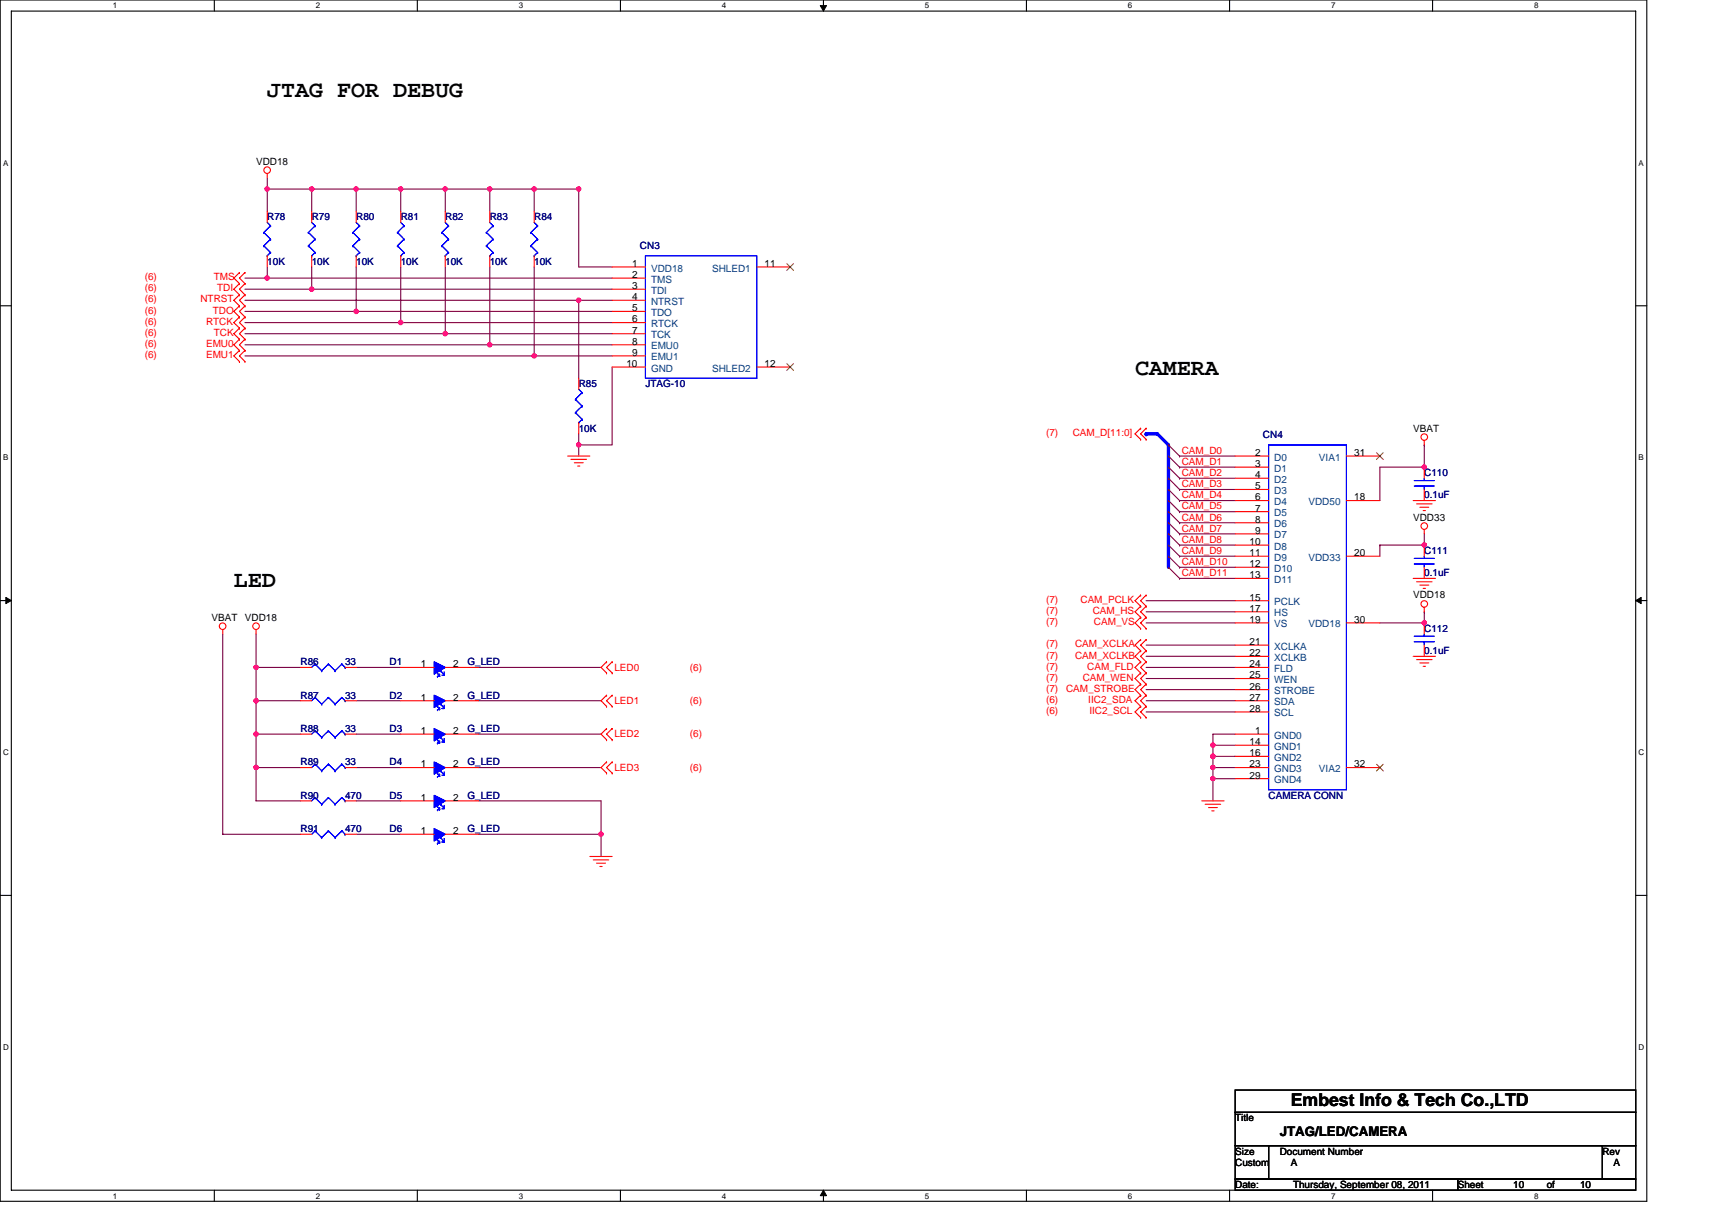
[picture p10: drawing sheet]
<svg xmlns="http://www.w3.org/2000/svg" width="297mm" height="210mm" viewBox="0 0 297 210" stroke-linecap="round" stroke-linejoin="round" font-family="sans-serif">
<path d="M0 0h285.7v208.5h-285.7zM2 1.9h281.8v204.6h-281.8z" fill="none" stroke="#000" stroke-width=".19"/>
<g fill="#fff">
<path d="M19.6 .2h.7v1.6h-.7z"/>
<path d="M19.6 206.8h.7v1.5h-.7z"/>
</g>
<path d="M37.2 0v1.9M37.2 206.5v2" fill="none" stroke="#000" stroke-width=".19"/>
<g fill="#fff">
<path d="M54.8 .2h.8v1.6h-.8z"/>
<path d="M54.8 206.8h.8v1.5h-.8z"/>
</g>
<path d="M72.4 0v1.9M72.4 206.5v2" fill="none" stroke="#000" stroke-width=".19"/>
<g fill="#fff">
<path d="M90 .2h.8v1.6h-.8z"/>
<path d="M90 206.8h.8v1.5h-.8z"/>
</g>
<path d="M107.7 0v1.9M107.7 206.5v2" fill="none" stroke="#000" stroke-width=".19"/>
<g fill="#fff">
<path d="M125.3 .2h.7v1.6h-.7z"/>
<path d="M125.3 206.8h.7v1.5h-.7z"/>
</g>
<path d="M142.9 0v1.9M142.9 206.5v2" fill="none" stroke="#000" stroke-width=".19"/>
<path d="M142.3 1h1.1l-.5 .9zM142.9 206.5l.5 1h-1.1z" fill="#000" stroke="#000" stroke-width=".17"/>
<g fill="#fff">
<path d="M160.5 .2h.7v1.6h-.7z"/>
<path d="M160.5 206.8h.7v1.5h-.7z"/>
</g>
<path d="M178.1 0v1.9M178.1 206.5v2" fill="none" stroke="#000" stroke-width=".19"/>
<g fill="#fff">
<path d="M195.7 .2h.8v1.6h-.8z"/>
<path d="M195.7 206.8h.8v1.5h-.8z"/>
</g>
<path d="M213.3 0v1.9M213.3 206.5v2" fill="none" stroke="#000" stroke-width=".19"/>
<g fill="#fff">
<path d="M230.9 .2h.8v1.6h-.8z"/>
<path d="M230.9 206.8h.8v1.5h-.8z"/>
</g>
<path d="M248.6 0v1.9M248.6 206.5v2" fill="none" stroke="#000" stroke-width=".19"/>
<g fill="#fff">
<path d="M266.2 .2h.7v1.6h-.7z"/>
<path d="M266.2 206.8h.7v1.5h-.7z"/>
<path d="M.5 27.5h.9v1.5h-.9z"/>
<path d="M284.3 27.5h.9v1.5h-.9z"/>
<path d="M.5 78.6h.9v1.6h-.9z"/>
<path d="M284.3 78.6h.9v1.6h-.9z"/>
</g>
<path d="M0 53.1h2M283.8 53.1h1.9" fill="none" stroke="#000" stroke-width=".19"/>
<g fill="#fff">
<path d="M.5 129.8h1v1.5h-1z"/>
<path d="M284.3 129.8h1v1.5h-1z"/>
</g>
<path d="M0 104.2h2M283.8 104.2h1.9" fill="none" stroke="#000" stroke-width=".19"/>
<path d="M1 103.7l1 .5-1 .6zM283.8 104.2l1-.5v1.1z" fill="#000" stroke="#000" stroke-width=".17"/>
<g fill="#fff">
<path d="M.5 181h1v1.5h-1z"/>
<path d="M284.3 181h1v1.5h-1z"/>
</g>
<path d="M0 155.4h2M283.8 155.4h1.9M214.3 189.2h69.5v3.8h-69.5zM214.3 193h69.5v5.8h-69.5zM214.3 198.8h5.8v5.8h-5.8zM220.1 198.8h57.9v5.8h-57.9zM278 198.8h5.8v5.8h-5.8zM214.3 204.6h38.6v1.9h-38.6zM252.9 204.6h30.9v1.9h-30.9z" fill="none" stroke="#000" stroke-width=".19"/>
<g fill="none" stroke="#800040" stroke-width=".19">
<path d="M46.4 30.9v1.9M46.4 32.8v3.9M46.4 32.8h7.7v3.9M46.4 32.8h.1M54.1 32.8h7.7v3.9M54.1 32.8h.1M61.8 32.8h7.7v3.9M61.8 32.8h.1M69.5 32.8h7.8v3.9M69.5 32.8h.1M77.3 32.8h.1M77.3 32.8h7.7"/>
<path d="M85 32.8h.1M85 32.8h7.7M85 32.8v3.9M92.7 32.8h7.7v13.5h5.8M92.7 32.8h.1M92.7 32.8v3.9M42.5 52.1h57.9v13.5M42.5 56h27M46.4 48.3h.1M46.4 46.3v2h-3.9M46.4 48.3h59.8M54.1 50.2h.1"/>
<path d="M54.1 46.3v3.9h-11.6M54.1 50.2h52.1M61.8 54h.1M61.8 46.3v7.7h-19.3M61.8 54h44.4M69.5 56h36.7M69.5 56h.1M69.5 46.3v9.7M77.3 57.9h.1M77.3 46.3v11.6h-34.8M77.3 57.9h28.9M85 59.8h.1"/>
<path d="M85 46.3v13.5h-42.5M85 59.8h21.2M92.7 46.3v15.5M100.4 52.1h.1M100.4 52.1h5.8M42.5 61.8h50.2M92.7 61.8h13.5M92.7 61.8h.1M100.4 77.2h.1M100.4 75.3v1.9M100.4 77.2v1.9M106.2 63.7v13.5h-5.8"/>
<path d="M202.7 77.2h.1M202.7 79.1h.1M202.7 77.2l2 1.9M202.7 79.1l2 2M204.7 79.1h.1M204.7 79.1h9.6M247.1 77.2v3.9h-7.7v5.8M247.1 77.2h.1M202.7 81.1h.1M202.7 83h.1M202.7 84.9h.1M202.7 86.9h.1"/>
<path d="M202.7 88.8h.1M202.7 90.7h.1M202.7 92.6h.1M202.7 94.6h.1M202.7 96.5h.1M202.7 98.4h.1M202.7 81.1l2 1.9M202.7 83l2 1.9M202.7 84.9l2 2M202.7 86.9l2 1.9M202.7 88.8l2 1.9M202.7 90.7l2 1.9"/>
<path d="M202.7 92.6l2 2M202.7 94.6l2 1.9M202.7 96.5l2 1.9M202.7 98.4l2 2M204.7 81.1h.1M204.7 83h.1M204.7 84.9h.1M204.7 86.9h.1M204.7 88.8h.1M204.7 90.7h.1M204.7 92.6h.1M204.7 94.6h.1"/>
<path d="M204.7 96.5h.1M204.7 98.4h.1M204.7 81.1h9.6M204.7 83h9.6M204.7 84.9h9.6M204.7 86.9h9.6M204.7 88.8h9.6M204.7 90.7h9.6M204.7 92.6h9.6M204.7 94.6h9.6M204.7 96.5h9.6M204.7 98.4h9.6"/>
<path d="M239.4 94.6h.1M239.4 94.6v1.9M247.1 92.6v2h-7.7M38.6 110v34.8h13.6M44.4 110v5.8M44.4 115.8h7.8M44.4 115.8v11.6M44.4 115.8h.1M61.8 115.8h7.7M83 115.8h21.3M198.9 104.2h15.4M198.9 106.2h15.4"/>
<path d="M198.9 108.1h15.4M198.9 112h15.4M198.9 113.9h15.4M198.9 115.8h15.4M198.9 117.8h15.4M198.9 119.7h15.4M204.7 100.4h.1M204.7 100.4h9.6M247.1 106.2v1.9h-7.7M247.1 106.2h.1M44.4 121.6h.1M44.4 127.4h7.8"/>
<path d="M44.4 133.2h7.8M44.4 127.4v11.6h7.8M44.4 133.2h.1M44.4 127.4h.1M44.4 121.6h7.8M61.8 121.6h7.7M61.8 127.4h7.7M61.8 133.2h7.7M61.8 139h7.7M83 121.6h21.3M83 127.4h21.3M83 133.2h21.3"/>
<path d="M83 139h21.3v5.8M198.9 121.6h15.4M198.9 123.5h15.4M210.5 129.3h.1M210.5 129.3v2M210.5 131.3h.1M210.5 133.2h3.8M210.5 135.1v3.9M210.5 135.1h.1M210.5 133.2h.1M210.5 129.3h3.8M210.5 131.3h3.8"/>
<path d="M210.5 131.3v3.8M210.5 135.1h3.8M214.3 127.4h-3.8v1.9M61.8 144.8h7.7M83 144.8h21.3M104.3 144.8h.1M104.3 144.8v3.8"/>
</g>
<g fill="#f0f" stroke="#f0f" stroke-width=".19">
<circle cx="46.4" cy="48.2" r=".38"/>
<circle cx="54.1" cy="50.2" r=".38"/>
<circle cx="100.4" cy="52.1" r=".38"/>
<circle cx="61.8" cy="54" r=".38"/>
<circle cx="77.2" cy="57.9" r=".38"/>
<circle cx="85" cy="59.8" r=".38"/>
<circle cx="100.4" cy="32.8" r=".38"/>
<circle cx="46.4" cy="32.8" r=".38"/>
<circle cx="54.1" cy="32.8" r=".38"/>
<circle cx="61.8" cy="32.8" r=".38"/>
<circle cx="69.5" cy="32.8" r=".38"/>
<circle cx="85" cy="32.8" r=".38"/>
<circle cx="77.2" cy="32.8" r=".38"/>
<circle cx="92.7" cy="32.8" r=".38"/>
<circle cx="69.5" cy="56" r=".38"/>
<circle cx="92.7" cy="61.8" r=".38"/>
<circle cx="100.4" cy="77.2" r=".38"/>
<circle cx="44.4" cy="121.6" r=".38"/>
<circle cx="44.4" cy="133.2" r=".38"/>
<circle cx="44.4" cy="115.8" r=".38"/>
<circle cx="44.4" cy="127.4" r=".38"/>
<circle cx="104.3" cy="144.8" r=".38"/>
<circle cx="210.4" cy="129.3" r=".38"/>
<circle cx="210.4" cy="131.3" r=".38"/>
<circle cx="210.4" cy="135.1" r=".38"/>
<circle cx="247.1" cy="81.1" r=".38"/>
<circle cx="247.1" cy="94.6" r=".38"/>
<circle cx="247.1" cy="108.1" r=".38"/>
<circle cx="210.4" cy="133.2" r=".38"/>
</g>
<path d="M198.9 75.3h1.9l1.9 1.9v21.2M198.9 75.3h.1" fill="none" stroke="#00f" stroke-width=".57"/>
<g fill="none" stroke="#f00" stroke-width=".19">
<path d="M46.4 30.1v.8M46.4 36.7v1.9M54.1 36.7v1.9M61.8 36.7v1.9M69.5 36.7v1.9M77.3 36.7v1.9M85 36.7v1.9M92.7 36.7v1.9M41.5 47.3h.1M41.5 49.2h.1M41.5 51.2h.1M41.5 53.1h.1"/>
<path d="M41.5 55h.1M41.5 56.9h.1M41.5 58.9h.1M41.5 47.3l-.9 1 .9 .9M41.5 49.2l-.9 1 .9 1M41.5 51.2l-.9 .9 .9 1M41.5 53.1l-.9 .9 .9 1M41.5 55l-.9 1 .9 .9M41.5 56.9l-.9 1 .9 1M41.5 58.9l-.9 .9 .9 1M42.5 47.3h.1M42.5 49.2h.1"/>
<path d="M42.5 51.2h.1M42.5 53.1h.1M42.5 55h.1M42.5 56.9h.1M42.5 58.9h.1M42.5 47.3l-1 1 1 .9M42.5 49.2l-1 1 1 1M42.5 51.2l-1 .9 1 1M42.5 53.1l-1 .9 1 1M42.5 55l-1 1 1 .9M42.5 56.9l-1 1 1 1M42.5 58.9l-1 .9 1 1"/>
<path d="M46.4 44.4v1.9M54.1 44.4v1.9M61.8 44.4v1.9M69.5 44.4v1.9M77.3 44.4v1.9M85 44.4v1.9M92.7 44.4v1.9M106.2 46.3h5.8M106.2 56h5.8M106.2 50.2h5.8M106.2 57.9h5.8M106.2 59.8h5.8"/>
<path d="M106.2 52.1h5.8M106.2 54h5.8M106.2 48.3h5.8M131.3 46.3h5.8M41.5 60.8h.1M41.5 62.7h.1M41.5 60.8l-.9 1 .9 .9M42.5 60.8h.1M42.5 62.7h.1M42.5 60.8l-1 1 1 .9M98.5 79.1h3.8M99.1 79.7h2.7"/>
<path d="M100.4 65.6v2M100.4 73.3v2M106.2 61.8h5.8M106.2 63.7h5.8M131.3 63.7h5.8M197.9 74.3h.1M197.9 76.2h.1M197.9 74.3l-1 1 1 .9M198.9 74.3h.1M198.9 76.2h.1M198.9 74.3l-1 1 1 .9M214.3 79.1h5.8"/>
<path d="M233.6 79.1h5.8M247.1 76.4v.8M99.6 80.3h1.6M100.2 80.9h.4M214.3 96.5h5.8M214.3 86.9h5.8M214.3 81.1h5.8M214.3 83h5.8M214.3 84.9h5.8M214.3 88.8h5.8M214.3 90.7h5.8M214.3 92.6h5.8"/>
<path d="M214.3 94.6h5.8M214.3 98.4h5.8M233.6 96.5h5.8M233.6 86.9h5.8M245.2 86.9h3.9M245.8 87.4h2.7M246.4 88h1.5M246.9 88.6h.4M247.1 91.9v.7M247.1 81.1v1.9M247.1 84.9v2M247.1 94.6v1.9"/>
<path d="M247.1 98.4v2M38.6 109.3v.7M44.4 109.3v.7M52.2 115.8h1.9M59.9 115.8h1.9M69.5 115.8h5.8M77.3 115.8h5.7M105.2 114.9h.1M105.2 116.8h.1M105.2 114.9l-.9 .9 .9 1M106.2 116.8h.1M106.2 114.9h.1"/>
<path d="M106.2 114.9l-1 .9 1 1M197.9 103.3h.1M197.9 105.2h.1M197.9 107.1h.1M197.9 109.1h.1M197.9 111h.1M197.9 112.9h.1M197.9 114.9h.1M197.9 116.8h.1M197.9 118.7h.1M197.9 103.3l-1 .9 1 1M197.9 105.2l-1 1 1 .9"/>
<path d="M197.9 107.1l-1 1 1 1M197.9 111l-1 1 1 .9M197.9 112.9l-1 1 1 1M197.9 114.9l-1 .9 1 1M197.9 116.8l-1 1 1 .9M197.9 118.7l-1 1 1 .9M198.9 103.3h.1M198.9 105.2h.1M198.9 107.1h.1M198.9 109.1h.1M198.9 111h.1M198.9 112.9h.1"/>
<path d="M198.9 114.9h.1M198.9 116.8h.1M198.9 118.7h.1M198.9 103.3l-1 .9 1 1M198.9 105.2l-1 1 1 .9M198.9 107.1l-1 1 1 1M198.9 111l-1 1 1 .9M198.9 112.9l-1 1 1 1M198.9 114.9l-1 .9 1 1M198.9 116.8l-1 1 1 .9M198.9 118.7l-1 1 1 .9M214.3 115.8h5.8"/>
<path d="M214.3 108.1h5.8M214.3 100.4h5.8M214.3 104.2h5.8M214.3 106.2h5.8M214.3 112h5.8M214.3 113.9h5.8M214.3 117.8h5.8M214.3 119.7h5.8M233.6 108.1h5.8M245.2 100.4h3.9M245.2 113.9h3.9M245.8 101h2.7"/>
<path d="M245.8 114.5h2.7M246.4 101.5h1.5M246.4 115h1.5M246.9 102.1h.4M246.9 115.6h.4M247.1 105.4v.8M247.1 108.1v1.9M247.1 112v1.9M52.2 127.4h1.9M52.2 139h1.9M52.2 133.2h1.9M52.2 121.6h1.9"/>
<path d="M59.9 127.4h1.9M59.9 139h1.9M59.9 133.2h1.9M59.9 121.6h1.9M69.5 127.4h5.8M69.5 139h5.8M69.5 133.2h5.8M69.5 121.6h5.8M77.3 127.4h5.7M77.3 139h5.7M77.3 133.2h5.7M77.3 121.6h5.7"/>
<path d="M105.2 120.6h.1M105.2 122.6h.1M105.2 126.4h.1M105.2 128.4h.1M105.2 132.2h.1M105.2 134.2h.1M105.2 120.6l-.9 1 .9 1M105.2 126.4l-.9 1 .9 1M105.2 132.2l-.9 1 .9 1M106.2 122.6h.1M106.2 120.6h.1M106.2 128.4h.1"/>
<path d="M106.2 126.4h.1M106.2 134.2h.1M106.2 132.2h.1M106.2 120.6l-1 1 1 1M106.2 126.4l-1 1 1 1M106.2 132.2l-1 1 1 1M197.9 120.6h.1M197.9 122.6h.1M197.9 124.5h.1M197.9 120.6l-1 1 1 1M197.9 122.6l-1 .9 1 1M198.9 120.6h.1"/>
<path d="M198.9 122.6h.1M198.9 124.5h.1M198.9 120.6l-1 1 1 1M198.9 122.6l-1 .9 1 1M208.5 139h3.9M209.1 139.6h2.7M214.3 127.4h5.8M214.3 133.2h5.8M214.3 121.6h5.8M214.3 129.3h5.8M214.3 131.3h5.8M214.3 135.1h5.8"/>
<path d="M214.3 123.5h5.8M233.6 133.2h5.8M52.2 144.8h1.9M59.9 144.8h1.9M69.5 144.8h5.8M77.3 144.8h5.7M102.3 148.6h3.9M102.9 149.2h2.7M103.5 149.8h1.5M104.1 150.4h.4M209.7 140.1h1.5M210.2 140.7h.4"/>
<circle cx="46.4" cy="29.5" r=".57"/>
<circle cx="247.1" cy="75.8" r=".57"/>
<circle cx="247.1" cy="91.3" r=".57"/>
<circle cx="38.6" cy="108.7" r=".57"/>
<circle cx="44.4" cy="108.7" r=".57"/>
<circle cx="247.1" cy="104.8" r=".57"/>
</g>
<g fill="none" stroke="#00f" stroke-width=".19">
<path d="M46.4 38.6l.5 .6M46.9 39.2h.1M46.9 39.2l-1.1 1.1M54.1 38.6l.6 .6M54.7 39.2h.1M54.7 39.2l-1.2 1.1M61.8 38.6l.6 .6M62.4 39.2h.1M62.4 39.2l-1.2 1.1M69.5 38.6l.6 .6M70.1 39.2h.1M70.1 39.2l-1.1 1.1"/>
<path d="M77.3 38.6l.5 .6M77.8 39.2h.1M77.8 39.2l-1.1 1.1M85 38.6l.6 .6M85.6 39.2h.1M85.6 39.2l-1.2 1.1M92.7 38.6l.6 .6M93.3 39.2h.1M93.3 39.2l-1.2 1.1M45.8 40.3h.1M45.8 42.7h.1M45.8 40.3l1.1 1.2"/>
<path d="M45.8 42.7l1.1 1.1M46.4 44.4h.1M46.9 41.5h.1M46.9 43.8h.1M46.9 41.5l-1.1 1.2M46.9 43.8l-.5 .6M53.5 40.3h.1M53.5 42.7h.1M53.5 40.3l1.2 1.2M53.5 42.7l1.2 1.1M54.1 44.4h.1M54.7 41.5h.1"/>
<path d="M54.7 43.8h.1M54.7 41.5l-1.2 1.2M54.7 43.8l-.6 .6M61.2 40.3h.1M61.2 42.7h.1M61.2 40.3l1.2 1.2M61.2 42.7l1.2 1.1M61.8 44.4h.1M62.4 41.5h.1M62.4 43.8h.1M62.4 41.5l-1.2 1.2M62.4 43.8l-.6 .6"/>
<path d="M69 40.3h.1M69 42.7h.1M69 40.3l1.1 1.2M69 42.7l1.1 1.1M69.5 44.4h.1M70.1 41.5h.1M70.1 43.8h.1M70.1 41.5l-1.1 1.2M70.1 43.8l-.6 .6M76.7 40.3h.1M76.7 42.7h.1M76.7 40.3l1.1 1.2"/>
<path d="M76.7 42.7l1.1 1.1M77.3 44.4h.1M77.8 41.5h.1M77.8 43.8h.1M77.8 41.5l-1.1 1.2M77.8 43.8l-.5 .6M84.4 40.3h.1M84.4 42.7h.1M84.4 40.3l1.2 1.2M84.4 42.7l1.2 1.1M85 44.4h.1M85.6 41.5h.1"/>
<path d="M85.6 43.8h.1M85.6 41.5l-1.2 1.2M85.6 43.8l-.6 .6M92.1 40.3h.1M92.1 42.7h.1M92.1 40.3l1.2 1.2M92.1 42.7l1.2 1.1M92.7 44.4h.1M93.3 41.5h.1M93.3 43.8h.1M93.3 41.5l-1.2 1.2M93.3 43.8l-.6 .6"/>
<path d="M112 44.4h19.3v21.2h-19.3zM99.8 69.3h.1M99.8 71.6h.1M99.8 69.3l1.2 1.2M99.8 71.6l1.2 1.2M100.4 73.3h.1M100.4 67.6l.6 .5M101 68.1h.1M101 70.5h.1M101 72.8h.1M101 68.1l-1.2 1.2M101 70.5l-1.2 1.1"/>
<path d="M101 72.8l-.6 .5M220.1 77.2h13.5v59.9h-13.5zM245.4 84.3h3.5M245.4 83.4h3.5M245.4 97.9h3.5M245.4 96.9h3.5M247.1 83v.4M247.1 84.3h.1M247.1 96.5v.4M247.1 97.9h.1M247.1 84.3v.6M247.1 97.9v.5"/>
<path d="M54.7 115.2h.1M54.7 115.2l-.6 .6M54.7 115.2l1.1 1.2M55.8 116.4h.1M57 115.2h.1M57 115.2l-1.2 1.2M57 115.2l1.1 1.2M58.1 116.4h.1M59.3 115.2h.1M59.3 115.2l-1.2 1.2M59.3 115.2l.6 .6M59.9 115.8h.1"/>
<path d="M75.9 116.8h.1M75.9 117.4h.1M75.9 116.8l.4 .6M75.9 117.4h.4M76.3 117v.4M76.5 116.4h.1M76.5 116.4l.6 .8M76.7 117.2h.4M77.1 116.6v.6M245.4 111.4h3.5M245.4 110.4h3.5M247.1 110v.4"/>
<path d="M247.1 111.4h.1M247.1 111.4v.6M54.7 126.8h.1M54.7 138.4h.1M54.7 121h.1M54.7 132.6h.1M54.7 126.8l-.6 .6M54.7 126.8l1.1 1.2M54.7 138.4l-.6 .6M54.7 138.4l1.1 1.2M54.7 121l-.6 .6M54.7 121l1.1 1.2"/>
<path d="M54.7 132.6l-.6 .6M54.7 132.6l1.1 1.2M55.8 128h.1M55.8 139.6h.1M55.8 122.2h.1M55.8 133.8h.1M57 126.8h.1M57 138.4h.1M57 121h.1M57 132.6h.1M57 126.8l-1.2 1.2M57 126.8l1.1 1.2"/>
<path d="M57 138.4l-1.2 1.2M57 138.4l1.1 1.2M57 121l-1.2 1.2M57 121l1.1 1.2M57 132.6l-1.2 1.2M57 132.6l1.1 1.2M58.1 128h.1M58.1 139.6h.1M58.1 122.2h.1M58.1 133.8h.1M59.3 126.8h.1M59.3 138.4h.1"/>
<path d="M59.3 121h.1M59.3 132.6h.1M59.3 126.8l-1.2 1.2M59.3 126.8l.6 .6M59.3 138.4l-1.2 1.2M59.3 138.4l.6 .6M59.3 121l-1.2 1.2M59.3 121l.6 .6M59.3 132.6l-1.2 1.2M59.3 132.6l.6 .6M59.9 127.4h.1M59.9 139h.1"/>
<path d="M59.9 121.6h.1M59.9 133.2h.1M75.9 134.2h.1M75.9 134.7h.1M75.9 140h.1M75.9 128.4h.1M75.9 128.9h.1M75.9 122.6h.1M75.9 123.1h.1M75.9 134.2l.4 .5M75.9 134.7h.4M75.9 140l.4 .5"/>
<path d="M75.9 128.4l.4 .5M75.9 128.9h.4M75.9 122.6l.4 .5M75.9 123.1h.4M76.3 134.3v.4M76.3 128.6v.3M76.3 122.8v.3M76.5 133.8h.1M76.5 139.6h.1M76.5 128h.1M76.5 122.2h.1M76.5 133.8l.6 .7"/>
<path d="M76.5 139.6l.6 .7M76.5 128l.6 .8M76.5 122.2l.6 .8M76.7 134.5h.4M76.7 128.8h.4M76.7 123h.4M77.1 134v.5M77.1 139.8v.5M77.1 128.2v.6M77.1 122.4v.6M54.7 144.2h.1M54.7 144.2l-.6 .6"/>
<path d="M54.7 144.2l1.1 1.2M55.8 145.4h.1M57 144.2h.1M57 144.2l-1.2 1.2M57 144.2l1.1 1.2M58.1 145.4h.1M59.3 144.2h.1M59.3 144.2l-1.2 1.2M59.3 144.2l.6 .6M59.9 144.8h.1M75.9 145.7h.1M75.9 146.3h.1"/>
<path d="M75.9 140.5h.1M75.9 145.7l.4 .6M75.9 146.3h.4M75.9 140.5h.4M76.3 145.9v.4M76.3 140.1v.4M76.5 145.4h.1M76.5 145.4l.6 .7M76.7 146.1h.4M76.7 140.3h.4M77.1 145.5v.6"/>
</g>
<g fill="#00f" stroke="#00f" stroke-width=".19">
<path d="M75.3 132.2l2 1-2 1.1z" fill-rule="evenodd"/>
<path d="M75.3 132.2l2 1-2 1.1z" fill-rule="evenodd"/>
<path d="M75.3 143.8l2 1-2 1.1z" fill-rule="evenodd"/>
<path d="M75.3 143.8l2 1-2 1.1z" fill-rule="evenodd"/>
<path d="M75.3 114.9l2 .9-2 1.2z" fill-rule="evenodd"/>
<path d="M75.3 114.9l2 .9-2 1.2z" fill-rule="evenodd"/>
<path d="M75.3 138l2 1-2 1.1z" fill-rule="evenodd"/>
<path d="M75.3 138l2 1-2 1.1z" fill-rule="evenodd"/>
<path d="M75.3 126.4l2 1-2 1.2z" fill-rule="evenodd"/>
<path d="M75.3 126.4l2 1-2 1.2z" fill-rule="evenodd"/>
<path d="M75.3 120.6l2 1-2 1.2z" fill-rule="evenodd"/>
<path d="M75.3 120.6l2 1-2 1.2z" fill-rule="evenodd"/>
</g>
<path d="M136.5 45.8l1.2 1.1M137.7 45.8l-1.2 1.1M136.5 63.1l1.2 1.2M137.7 63.1l-1.2 1.2M238.8 78.6l1.2 1.1M240 78.6l-1.2 1.1M238.8 132.6l1.2 1.2M240 132.6l-1.2 1.2" fill="none" stroke="#804000" stroke-width=".17"/>
<g font-size="4">
<text x="46.4" y="16.9">JTAG FOR DEBUG</text>
<text x="196.9" y="65.2">CAMERA</text>
<text x="40.6" y="101.8">LED</text>
</g>
<text font-size="3.1" x="224" y="192">Embest Info &amp; Tech Co.,LTD</text>
<text font-size="2.3" x="222" y="197.1">JTAG/LED/CAMERA</text>
<g font-size="1.7">
<text x="44.4" y="28.6">VDD18</text>
<text x="109.7" y="46.3">1</text>
<text x="132.6" y="46.3">11</text>
<text x="109.7" y="50.2">3</text>
<text x="109.7" y="52.1">4</text>
<text x="109.7" y="48.2">2</text>
<text x="109.7" y="56">6</text>
<text x="109.7" y="57.9">7</text>
<text x="109.7" y="59.8">8</text>
<text x="109.7" y="54">5</text>
<text x="108.7" y="63.7">10</text>
<text x="109.7" y="61.7">9</text>
<text x="132.6" y="63.7">12</text>
<text x="245.2" y="74.9">VBAT</text>
<text x="217.8" y="79.1">2</text>
<text x="217.8" y="81">3</text>
<text x="217.8" y="83">4</text>
<text x="235" y="79.1">31</text>
<text x="217.8" y="84.9">5</text>
<text x="217.8" y="86.8">6</text>
<text x="217.8" y="88.8">7</text>
<text x="235" y="86.8">18</text>
<text x="216.8" y="94.6">10</text>
<text x="217.8" y="90.7">8</text>
<text x="217.8" y="92.6">9</text>
<text x="245.2" y="90.3">VDD33</text>
<text x="216.8" y="96.5">11</text>
<text x="216.8" y="98.4">12</text>
<text x="216.8" y="100.4">13</text>
<text x="235" y="96.5">20</text>
<text x="36.7" y="107.7">VBAT</text>
<text x="42.5" y="107.7">VDD18</text>
<text x="216.8" y="104.2">15</text>
<text x="216.8" y="106.2">17</text>
<text x="245.2" y="103.8">VDD18</text>
<text x="216.8" y="108.1">19</text>
<text x="216.8" y="111.9">21</text>
<text x="216.8" y="113.9">22</text>
<text x="235" y="108.1">30</text>
<text x="73" y="115.8">1</text>
<text x="78.6" y="115.8">2</text>
<text x="216.8" y="115.8">24</text>
<text x="216.8" y="117.7">25</text>
<text x="216.8" y="119.7">26</text>
<text x="73" y="121.6">1</text>
<text x="78.6" y="121.6">2</text>
<text x="216.8" y="121.6">27</text>
<text x="216.8" y="123.5">28</text>
<text x="73" y="127.4">1</text>
<text x="78.6" y="127.4">2</text>
<text x="216.8" y="129.3">14</text>
<text x="216.8" y="131.2">16</text>
<text x="217.8" y="127.4">1</text>
<text x="73" y="133.2">1</text>
<text x="78.6" y="133.2">2</text>
<text x="216.8" y="133.2">23</text>
<text x="216.8" y="135.1">29</text>
<text x="235" y="133.2">32</text>
<text x="73" y="139">1</text>
<text x="78.6" y="139">2</text>
<text x="73" y="144.8">1</text>
<text x="78.6" y="144.8">2</text>
<text x="214.3" y="194.6">Title</text>
<text x="214.3" y="200.4">Size</text>
<text x="214.3" y="202.3">Custom</text>
<text x="222" y="200.4">Document Number</text>
<text x="224" y="202.3">A</text>
<text x="278" y="200.4">Rev</text>
<text x="279.9" y="202.3">A</text>
<text x="214.3" y="206.2">Date:</text>
<text x="224.3" y="206.2">Thursday, September 08, 2011</text>
<text x="252.9" y="206.2">Sheet</text>
<text x="262.6" y="206.2">10</text>
<text x="268.4" y="206.2">of</text>
<text x="274.1" y="206.2">10</text>
</g>
<g font-size="1.7" fill="#000080">
<text x="46.4" y="38.2">R78</text>
<text x="54.1" y="38.2">R79</text>
<text x="61.8" y="38.2">R80</text>
<text x="69.5" y="38.2">R81</text>
<text x="77.3" y="38.2">R82</text>
<text x="85" y="38.2">R83</text>
<text x="92.7" y="38.2">R84</text>
<text x="46.4" y="45.9">10K</text>
<text x="54.1" y="45.9">10K</text>
<text x="61.8" y="45.9">10K</text>
<text x="69.5" y="45.9">10K</text>
<text x="77.3" y="45.9">10K</text>
<text x="85" y="45.9">10K</text>
<text x="92.7" y="45.9">10K</text>
<text x="111" y="43.2">CN3</text>
<text x="100.4" y="67.2">R85</text>
<text x="112" y="67.2">JTAG-10</text>
<text x="100.4" y="74.9">10K</text>
<text x="219.1" y="76.1">CN4</text>
<text x="247.1" y="82.6">C110</text>
<text x="247.1" y="86.5">0.1uF</text>
<text x="247.1" y="96.1">C111</text>
<text x="247.1" y="100">0.1uF</text>
<text x="247.1" y="109.6">C112</text>
<text x="247.1" y="113.5">0.1uF</text>
<text x="52.2" y="115.4">R86</text>
<text x="59.9" y="115.4">33</text>
<text x="67.6" y="115.4">D1</text>
<text x="81.1" y="115.4">G_LED</text>
<text x="52.2" y="121.2">R87</text>
<text x="59.9" y="121.2">33</text>
<text x="67.6" y="121.2">D2</text>
<text x="81.1" y="121.2">G_LED</text>
<text x="52.2" y="127">R88</text>
<text x="59.9" y="127">33</text>
<text x="67.6" y="127">D3</text>
<text x="81.1" y="127">G_LED</text>
<text x="52.2" y="132.8">R89</text>
<text x="59.9" y="132.8">33</text>
<text x="67.6" y="132.8">D4</text>
<text x="81.1" y="132.8">G_LED</text>
<text x="52.2" y="138.6">R90</text>
<text x="59.9" y="138.6">470</text>
<text x="67.6" y="138.6">D5</text>
<text x="81.1" y="138.6">G_LED</text>
<text x="220.1" y="138.6">CAMERA CONN</text>
<text x="52.2" y="144.4">R91</text>
<text x="59.9" y="144.4">470</text>
<text x="67.6" y="144.4">D6</text>
<text x="81.1" y="144.4">G_LED</text>
</g>
<g font-size="1.7" fill="#004080">
<text x="113" y="47.1">VDD18</text>
<text x="123.5" y="47.1">SHLED1</text>
<text x="113" y="51">TDI</text>
<text x="113" y="52.9">NTRST</text>
<text x="113" y="49">TMS</text>
<text x="113" y="56.8">RTCK</text>
<text x="113" y="58.7">TCK</text>
<text x="113" y="54.8">TDO</text>
<text x="113" y="60.6">EMU0</text>
<text x="113" y="62.5">EMU1</text>
<text x="113" y="64.5">GND</text>
<text x="123.5" y="64.5">SHLED2</text>
<text x="221.1" y="79.9">D0</text>
<text x="221.1" y="81.9">D1</text>
<text x="221.1" y="83.8">D2</text>
<text x="228.9" y="79.9">VIA1</text>
<text x="221.1" y="85.7">D3</text>
<text x="221.1" y="87.7">D4</text>
<text x="221.1" y="89.6">D5</text>
<text x="227" y="87.7">VDD50</text>
<text x="221.1" y="91.5">D6</text>
<text x="221.1" y="93.4">D7</text>
<text x="221.1" y="95.4">D8</text>
<text x="221.1" y="97.3">D9</text>
<text x="221.1" y="99.2">D10</text>
<text x="221.1" y="101.2">D11</text>
<text x="227" y="97.3">VDD33</text>
<text x="221.1" y="105">PCLK</text>
<text x="221.1" y="107">HS</text>
<text x="221.1" y="108.9">VS</text>
<text x="221.1" y="112.7">XCLKA</text>
<text x="227" y="108.9">VDD18</text>
<text x="221.1" y="114.7">XCLKB</text>
<text x="221.1" y="116.6">FLD</text>
<text x="221.1" y="118.5">WEN</text>
<text x="221.1" y="120.5">STROBE</text>
<text x="221.1" y="122.4">SDA</text>
<text x="221.1" y="124.3">SCL</text>
<text x="221.1" y="128.2">GND0</text>
<text x="221.1" y="130.1">GND1</text>
<text x="221.1" y="132">GND2</text>
<text x="221.1" y="134">GND3</text>
<text x="221.1" y="135.9">GND4</text>
<text x="228.9" y="134">VIA2</text>
</g>
<g font-size="1.7" fill="#f00">
<text x="25.1" y="50.6">(6)</text>
<text x="25.1" y="48.6">(6)</text>
<text x="25.1" y="52.5">(6)</text>
<text x="34.8" y="52.5">NTRST</text>
<text x="37.1" y="48.6">TMS</text>
<text x="37.7" y="50.6">TDI</text>
<text x="25.1" y="56.4">(6)</text>
<text x="25.1" y="54.4">(6)</text>
<text x="25.1" y="58.3">(6)</text>
<text x="35.7" y="56.4">RTCK</text>
<text x="36.9" y="54.4">TDO</text>
<text x="37.1" y="58.3">TCK</text>
<text x="25.1" y="60.2">(6)</text>
<text x="25.1" y="62.1">(6)</text>
<text x="35.7" y="60.2">EMU0</text>
<text x="35.7" y="62.1">EMU1</text>
<text x="181.5" y="75.7">(7)</text>
<text x="186.1" y="75.7">CAM_D[11:0]</text>
<text x="205" y="78.8">CAM_D0</text>
<text x="205" y="80.7">CAM_D1</text>
<text x="205" y="82.6">CAM_D2</text>
<text x="205" y="84.6">CAM_D3</text>
<text x="205" y="86.5">CAM_D4</text>
<text x="205" y="88.4">CAM_D5</text>
<text x="205" y="90.3">CAM_D6</text>
<text x="205" y="92.3">CAM_D7</text>
<text x="205" y="94.2">CAM_D8</text>
<text x="205" y="96.1">CAM_D9</text>
<text x="205" y="98.1">CAM_D10</text>
<text x="205" y="100">CAM_D11</text>
<text x="181.5" y="104.6">(7)</text>
<text x="181.5" y="106.6">(7)</text>
<text x="187.5" y="104.6">CAM_PCLK</text>
<text x="189.6" y="106.6">CAM_HS</text>
<text x="181.5" y="108.5">(7)</text>
<text x="181.5" y="112.4">(7)</text>
<text x="186.5" y="112.4">CAM_XCLKA</text>
<text x="189.8" y="108.5">CAM_VS</text>
<text x="106.6" y="116.4">LED0</text>
<text x="119.7" y="116.4">(6)</text>
<text x="181.5" y="118.1">(7)</text>
<text x="181.5" y="116.2">(7)</text>
<text x="181.5" y="114.3">(7)</text>
<text x="186.5" y="114.3">CAM_XCLKB</text>
<text x="187.9" y="118.1">CAM_WEN</text>
<text x="188.6" y="116.2">CAM_FLD</text>
<text x="106.6" y="122.2">LED1</text>
<text x="119.7" y="122.2">(6)</text>
<text x="181.5" y="123.9">(6)</text>
<text x="181.5" y="120.1">(7)</text>
<text x="181.5" y="122">(6)</text>
<text x="185" y="120.1">CAM_STROBE</text>
<text x="188.8" y="122">IIC2_SDA</text>
<text x="189" y="123.9">IIC2_SCL</text>
<text x="106.6" y="128">LED2</text>
<text x="119.7" y="128">(6)</text>
<text x="106.6" y="133.8">LED3</text>
<text x="119.7" y="133.8">(6)</text>
</g>
<g font-size="1.4">
<text x="19.6" y="1.5">1</text>
<text x="54.8" y="1.5">2</text>
<text x="90" y="1.5">3</text>
<text x="125.3" y="1.5">4</text>
<text x="160.5" y="1.5">5</text>
<text x="195.7" y="1.5">6</text>
<text x="230.9" y="1.5">7</text>
<text x="266.2" y="1.5">8</text>
<text x=".5" y="28.7">A</text>
<text x="284.3" y="28.7">A</text>
<text x=".5" y="79.9">B</text>
<text x="284.3" y="79.9">B</text>
<text x=".5" y="131">C</text>
<text x="284.3" y="131">C</text>
<text x=".5" y="182.2">D</text>
<text x="284.3" y="182.2">D</text>
<text x="19.6" y="208">1</text>
<text x="54.8" y="208">2</text>
<text x="90" y="208">3</text>
<text x="125.3" y="208">4</text>
<text x="160.5" y="208">5</text>
<text x="195.7" y="208">6</text>
<text x="230.9" y="208">7</text>
<text x="266.2" y="208">8</text>
</g>
</svg>
